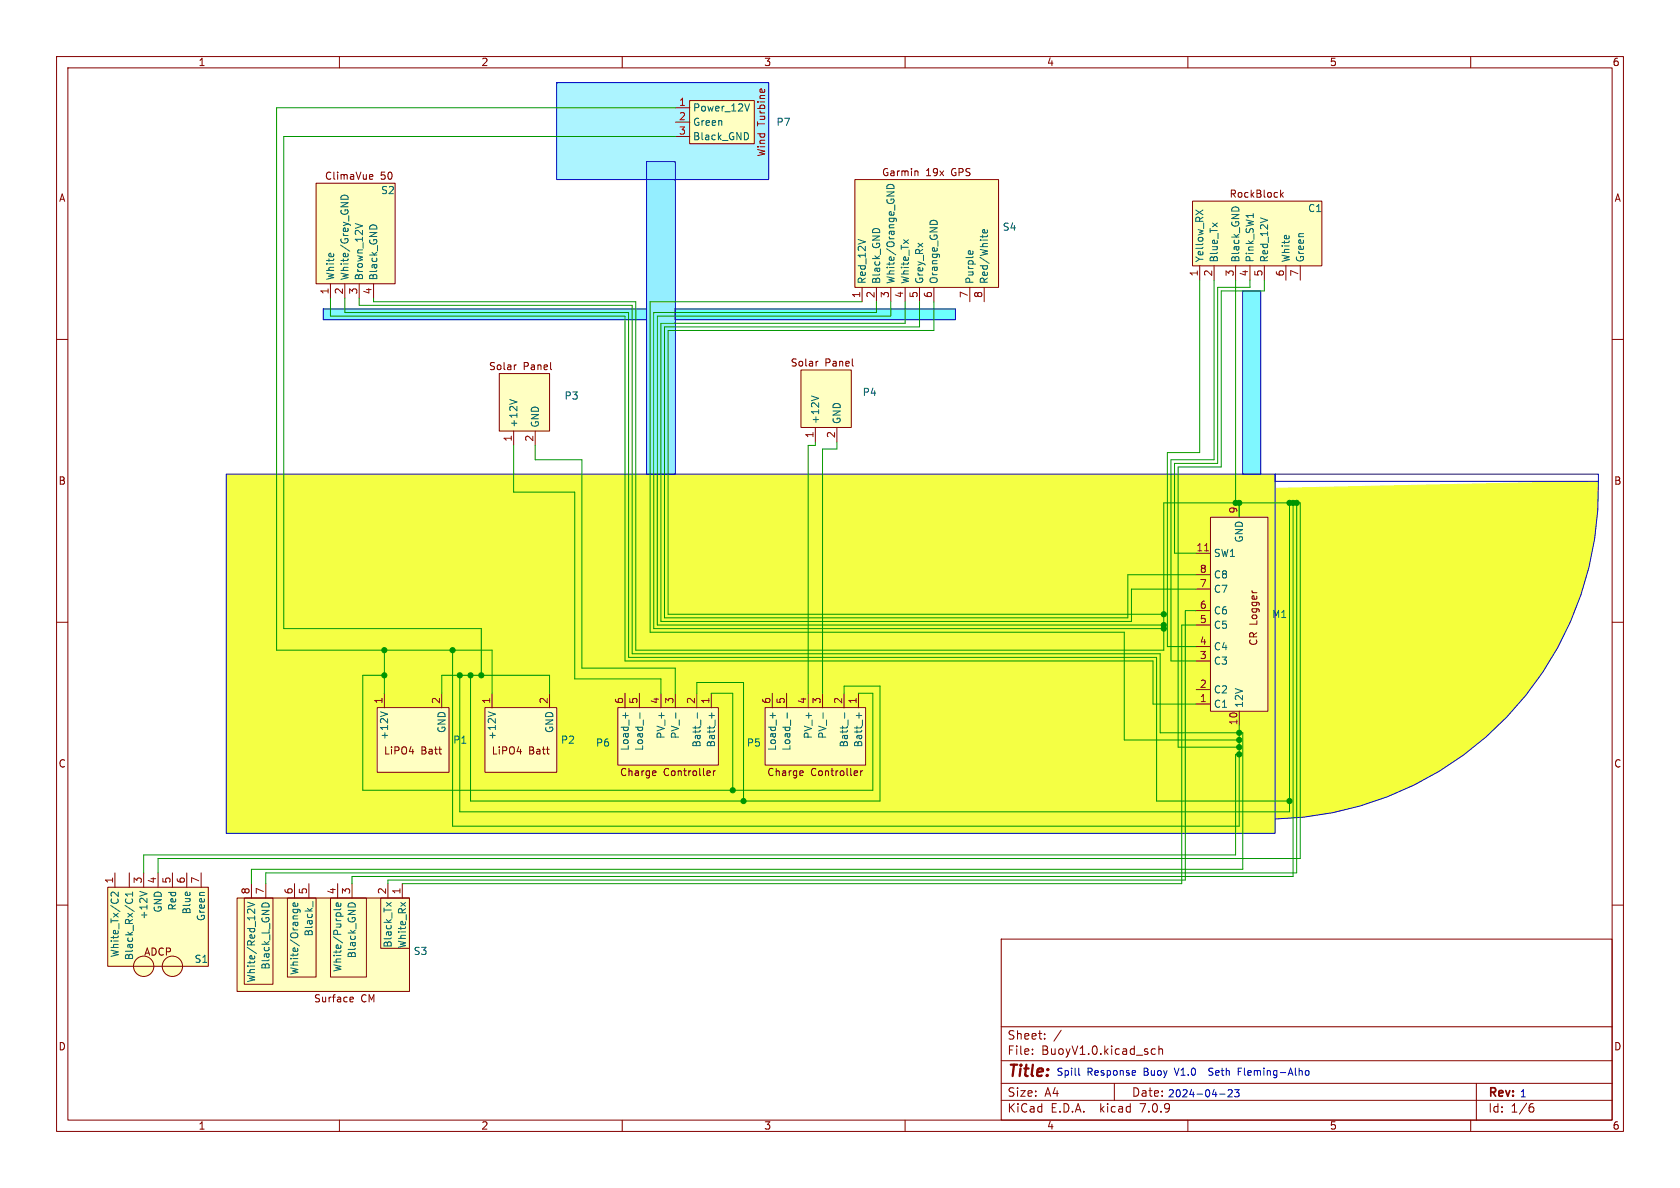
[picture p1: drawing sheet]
<svg xmlns="http://www.w3.org/2000/svg" width="297mm" height="210mm" viewBox="0 0 297 210" stroke-linecap="round" stroke-linejoin="round" font-family="sans-serif">
<g fill="none" stroke="#840000" stroke-width=".18">
<path d="M10 10h277v190h-277zM12 12h273v186h-273zM60 10v2M110 10v2M119.4 19.1h2.5M121.9 17.8h11.4v7.6h-11.4zM160 10v2M210 10v2M260 10v2M55.9 32.4h13.9v17.8h-13.9zM65.3 31.3l.6-.2v-.2l-.4-.1-.2 .2 .1 .6h.5M69.2 30.5l.1 .4-.1 .7"/>
<path d="M119.4 21.6h2.5M119.4 24.1h2.5M151.1 31.8h25.4v19h-25.4zM161.7 30.2v.9M161.7 30.3l.2-.1 .3 .1 .1 .8M166.2 30.2l.6 .9M166.8 30.2l-.6 .9M210.8 35.6h22.9v11.4h-22.9zM226.4 33.6v1.3M226.5 34.4l.4 .5M226.9 34l-.5 .5M10 60h2"/>
<path d="M58.4 50.2v2.5M61 50.2v2.5M63.5 50.2v2.5M66 50.2v2.5M152.4 50.8v2.5M154.9 50.8v2.5M157.5 50.8v2.5M160 50.8v2.5M162.6 50.8v2.5M165.1 50.8v2.5M171.4 50.8v2.5M174 50.8v2.5"/>
<path d="M212.1 47v2.5M214.6 47v2.5M218.4 47v2.5M221 47v2.5M223.5 47v2.5M227.3 47v2.5M229.9 47v2.5M285 60h2M88.3 66h8.9v10.2h-8.9zM90.8 76.2v2.5M91.3 64.5l-.3 .1M94.6 76.2v2.5"/>
<path d="M97.4 65.3h.1M141.6 65.4h8.9v10.2h-8.9zM144.1 75.6v2.5M144.6 63.9h-.2M148 75.6v2.5M150.7 64.7h.2M211.5 97.8h2.5M214 91.4h10.2v34.3h-10.2zM219.1 88.9v2.5M10 110h2M211.5 116.8h2.5M211.5 114.3h2.5"/>
<path d="M211.5 110.5h2.5M211.5 108h2.5M211.5 104.1h2.5M211.5 101.6h2.5M285 110h2M66.7 125.1h12.7v11.4h-12.7zM67.9 122.6v2.5M78.1 122.6v2.5M85.7 125.1h12.7v11.4h-12.7zM87 122.6v2.5M97.2 122.6v2.5M109.2 125.1h17.8v10.2h-17.8z"/>
<path d="M110.5 122.6v2.5M113 122.6v2.5M115.4 136.7l.6-.1-.1-.3h-.4l-.1 .1v.6h.5M116.8 122.6v2.5M119.4 122.6v2.5M123.2 122.6v2.5M125 136.9l.2 .2 .3-.1M125 136.4l.2-.1h.2l.2 .1v.2l-.6 .1M125.7 122.6v2.5M126.1 136.3v.8M126.5 136.3l-.4 .2M135.3 125.1h17.7v10.2h-17.7z"/>
<path d="M136.5 122.6v2.5M139.1 122.6v2.5M141.4 136.7l.6-.1-.1-.3h-.3l-.2 .1 .1 .6h.4M142.9 122.6v2.5M145.4 122.6v2.5M149.2 122.6v2.5M151 136.9l.2 .2 .4-.1M151 136.4l.2-.1h.2l.2 .1v.2l-.6 .1M151.8 122.6v2.5M152.2 136.3v.8M152.5 136.3l-.3 .2M211.5 124.5h2.5"/>
<path d="M211.5 121.9h2.5M219.1 125.7v2.6M10 160h2M19 156.8h17.8v14h-17.8zM20.3 154.3v2.5M22.9 154.3v2.5M25.4 154.3v2.5M27.9 154.3v2.5M30.5 154.3v2.5M33 154.3v2.5M35.6 154.3v2.5M41.9 158.8h30.5v16.5h-30.5z"/>
<path d="M43.2 158.8h5.1v15.2h-5.1zM44.4 156.2v2.6M47 156.2v2.6M50.8 158.8h5.1v13.9h-5.1zM52.1 156.2v2.6M54.6 156.2v2.6M58.4 158.8h6.4v13.9h-6.4zM59.7 156.2v2.6M62.2 156.2v2.6M67.3 158.8h5.1v8.8h-5.1zM68.6 156.2v2.6M71.1 156.2v2.6"/>
<path d="M285 160h2M62 176.3h.4l.1 .3-.6 .1M62.4 177l-.4 .1M177 166h108v32h-108zM60 198v2M110 198v2M160 198v2M177 194.5h108M177 191.5h108M177 187.5h108M177 181.5h108M182.5 186.3v.1"/>
<path d="M182.5 185.5v.1M184.7 183.6v.1M184.7 182.8v.1M187.6 182.1l-1.3 2M197 191.5v3M203.6 186.3l.2 .1 .4-.1M204.2 185.5l-.4-.1-.2 .1M204.9 185.5l.2-.1 .4 .1v.9M204.9 184.9v1.5M210 198v2M260 198v2M261 191.5v6.5"/>
<path d="M270.6 195.7h.3l.3 .3-.1 .5-.5 .1M271 195.1l-.4 .1"/>
<circle cx="25.4" cy="170.8" r="1.8"/>
<circle cx="30.5" cy="170.8" r="1.8"/>
</g>
<path d="M219.7 51.4h3.2v32.4h-3.2z" fill="#7ff7ff" stroke="#7ff7ff" stroke-width=".18"/>
<path d="M224.2 86.4l58.4-1.3a58.4 58.4 0 0 1-57.2 59.7z" fill="#f4ff3b" stroke="#f4ff3b" stroke-width=".18"/>
<path d="M119.4 54.6h49.5v1.9h-49.5z" fill="#6cfffd" stroke="#6cfffd" stroke-width=".18"/>
<path d="M40 83.8h185.4v63.5h-185.4z" fill="#f4ff44" stroke="#f4ff44" stroke-width=".18"/>
<path d="M98.4 14.6h37.5v17.2h-37.5z" fill="#acf4ff" stroke="#acf4ff" stroke-width=".18"/>
<path d="M57.1 54.6h57.2v1.9h-57.2z" fill="#77f5ff" stroke="#77f5ff" stroke-width=".18"/>
<path d="M114.3 28.6h5.1v55.2h-5.1z" fill="#94eeff" stroke="#94eeff" stroke-width=".18"/>
<g fill="#ffffc2" stroke="#ffffc2" stroke-width=".18">
<path d="M19 156.8h17.8v14h-17.8z"/>
<path d="M41.9 158.8h30.5v16.5h-30.5z"/>
<path d="M66.7 125.1h12.7v11.4h-12.7z"/>
<path d="M109.2 125.1h17.8v10.2h-17.8z"/>
<path d="M85.7 125.1h12.7v11.4h-12.7z"/>
<path d="M88.3 66h8.9v10.2h-8.9z"/>
<path d="M151.1 31.8h25.4v19h-25.4z"/>
<path d="M121.9 17.8h11.4v7.6h-11.4z"/>
<path d="M55.9 32.4h13.9v17.8h-13.9z"/>
<path d="M135.3 125.1h17.7v10.2h-17.7z"/>
<path d="M141.6 65.4h8.9v10.2h-8.9z"/>
<path d="M210.8 35.6h22.9v11.4h-22.9z"/>
<path d="M214 91.4h10.2v34.3h-10.2z"/>
<circle cx="25.4" cy="170.8" r="1.8"/>
<circle cx="30.5" cy="170.8" r="1.8"/>
</g>
<g fill="none" stroke="#006464" stroke-width=".18">
<path d="M132.5 18.4l-.4 1.2M60.5 34.6a.66 .66 0 0 1 .7-.1 .66 .66 0 0 1 .3 .7h-1.2zM62.8 39.5l1.3 .4M132.1 23.5l.2 .5-.2 .6M156.8 33.9h1.3l-1.3 .7M156.9 32.8a.68 .68 0 0 1 .7-.2 .68 .68 0 0 1 .5 .7h-1.3zM164.7 39h.7M211.4 37.1l1.3 .9M212.7 37.1l-1.3 .9M217.8 36.8l.5-.2 .7 .2M221.6 37.7v.8M222.8 38.5l1.3 .4"/>
<path d="M65.4 40l.5-.2 .7 .2M151.7 42.3l1.3 .5M154.3 40.6l.5-.2 .7 .2M171.2 44.7v-.3l.3-.1 .1 .6M172 44.4v.3M174.5 40.6l.1 .4-.2 .2-.6-.1v-.5h.2l.1 .6M90.1 70.6l1.3 .5M143.5 70l1.2 .4M67.3 125.8l1.2 .4M86.3 125.8l1.3 .4M110.6 126v1M113.1 126v1"/>
<path d="M119.5 126v1M123.3 126v1M125.3 126.5h1M125.8 126v1M136.6 126v1M139.2 126v1M145.5 126v1M149.3 126v1M151.4 126.5h.9M151.9 126v1M20.9 157.7v.8l-.9-.8-.4 .2 .2 .5M22.3 158.9l-.1 .2v.3"/>
<path d="M23.3 158.9l.1 .2v.3M23.4 157.7v.7M23.4 158.1h-1.2l.3 .3M24.7 157.6l1.3 .4M43.8 159.5l1.2 .4-1.2 .4M46.4 159.8l.4-.2 .7 .2M52.6 159.7v.3l-.1 .2-.6-.1v-.4l.2-.1 .1 .6M55.3 159.4v.9M60.2 159.7l.1 .3-.2 .2-.6-.1v-.4l.2-.1 .1 .6M61.6 159.8l.5-.2 .6 .2M68.3 159.5l.9 .7M69.2 159.5l-.9 .7"/>
<path d="M45 160.7v.8l-.7-.8h-.3l-.2 .2M51.8 160.7h1l.2 .2 .1 .3M51.9 160.7l-.1 .4M52.6 160.7v.4M60.3 160.6l-.2 .2h-1.1"/>
</g>
<path d="M213 97.4h.7" fill="none" stroke="#a90000" stroke-width=".18"/>
<g fill="none" stroke="#0000c2" stroke-width=".18">
<path d="M98.4 14.6h37.5v17.2h-37.5zM114.3 28.6h5.1v55.2h-5.1zM57.1 54.6h57.2v1.9h-57.2zM119.4 54.6h49.5v1.9h-49.5zM219.7 51.4h3.2v32.4h-3.2zM40 83.8h185.4v63.5h-185.4zM225.4 83.8h57.2v1.3h-57.2zM282.6 85.1a58.4 58.4 0 0 1-57.2 59.7M190.7 188.8v1.1l.2 .2M200.6 189.2l.2 .3-.6 .2M200.7 190l-.1 .1M215.6 193.4h1"/>
<path d="M217.1 192.7l.5-.1 .2 .4-.7 .9h.7M218.3 192.6h.8l-.5 .5 .4 .1v.6l-.2 .1-.5-.1M229.7 189.4l.1-.2 .4 .1v.8M230.9 189.3l.3-.1 .2 .3v.3l-.2 .3-.3-.1-.1-.2z"/>
</g>
<g fill="none" stroke="#009600" stroke-width=".18">
<path d="M119.4 19.1h-70.5v95.8h38.1v7.7M119.4 24.1h-69.2v87h34.9v8.3M58.4 52.7v3.2h52.1v60.9h93.3v7.7h7.7M61 52.7v2.5h50.1v61h93.4v25.4h23.5M63.5 52.7v1.3h48.3v61.6h93.3v13.9h14.6v24.2h-175.3v2.5M66 52.7v.6h46.4v61.6h93.3v-26h24.2v62.9h-202v2.5M152.4 53.3h-37.5v58.5h83.9v19h20.3M154.9 53.3v1.9h-39.3v55.9h90.1M157.5 53.3v2.6h-41.3v54.6h89.5M160 53.3v3.9h-43.2v52.7h83.2v-5.8h11.5M162.6 53.3v4.5h-45.1v51.4h81.9v-7.6h12.1M165.1 53.3v5.1h-47v50.2h87.6"/>
<path d="M212.1 49.5v30.5h-5.7v34.3h5.1M214.6 49.5v31.8h-7.6v35.5h4.5M218.4 49.5v39.4M221 49.5v1.3h-5.7v31.1h-7.7v15.9h3.9M223.5 49.5v1.9h-7.6v31.2h-7.6v49.5h10.8M90.8 78.7v8.3h10.8v33h15.2v2.6M94.6 78.7v2.6h8.3v36.8h16.5v4.5M144.1 78.1v.6h-1.2v43.9M148 78.1v1.3h-2.6v43.2M219.1 88.9v2.5M228 88.9v54.6h-146.7v-24.1M228.6 88.9v66h-166.4v1.3"/>
<path d="M229.2 88.9v65.4h-182.2v1.9M67.9 119.4h-3.8v20.3h90.2v-17.1h-2.5M67.9 114.9v7.7M80 114.9v31.2h139.1v-17.8M83.2 119.4v22.2h72.4v-20.3h-6.4v1.3M211.5 108h-2v47.6h-140.9v.6M211.5 110.5h-2.6v45.7h-137.8M78.1 122.6v-3.2h19.1v3.2M123.2 122.6v-1.9h8.2v20.9M125.7 122.6h3.8v17.1M219.1 133.4h-.7v17.7h-193v3.2"/>
</g>
<g fill="#009600" stroke="#009600" stroke-width=".18">
<circle cx="129.5" cy="139.7" r=".46"/>
<circle cx="131.4" cy="141.6" r=".46"/>
<circle cx="85.1" cy="119.4" r=".46"/>
<circle cx="83.2" cy="119.4" r=".46"/>
<circle cx="67.9" cy="119.4" r=".46"/>
<circle cx="219.1" cy="88.9" r=".46"/>
<circle cx="205.7" cy="110.5" r=".46"/>
<circle cx="205.7" cy="111.1" r=".46"/>
<circle cx="219.1" cy="129.5" r=".46"/>
<circle cx="219.1" cy="130.8" r=".46"/>
<circle cx="219.1" cy="132.1" r=".46"/>
<circle cx="219.1" cy="133.4" r=".46"/>
<circle cx="228" cy="141.6" r=".46"/>
<circle cx="80" cy="114.9" r=".46"/>
<circle cx="67.9" cy="114.9" r=".46"/>
<circle cx="81.3" cy="119.4" r=".46"/>
<circle cx="228" cy="88.9" r=".46"/>
<circle cx="218.4" cy="88.9" r=".46"/>
<circle cx="205.7" cy="108.6" r=".46"/>
<circle cx="229.2" cy="88.9" r=".46"/>
<circle cx="228.6" cy="88.9" r=".46"/>
</g>
<text font-size="2.8" fill="#840000" x="178" y="190.9">Title:</text>
<g font-size="2.1" fill="#840000">
<text x="178" y="184">Sheet:</text>
<text x="178" y="186.7">File:</text>
<text x="184.1" y="186.7">BuoyV1.0.kicad_sch</text>
<text x="178" y="196.9">KiCad</text>
<text x="178" y="194.1">Size:</text>
<text x="184.7" y="194.1">A4</text>
<text x="185.7" y="196.9">E.D.A.</text>
<text x="194.6" y="196.9">kicad</text>
<text x="200" y="194.1">Date:</text>
<text x="201.8" y="196.9">7.0.9</text>
<text x="263" y="194.3">Rev:</text>
<text x="263" y="196.9">Id:</text>
<text x="267.1" y="196.9">1/6</text>
</g>
<g font-size="1.8" fill="#840000">
<text x="35" y="11.9">1</text>
<text x="85" y="11.9">2</text>
<text x="135" y="11.9">3</text>
<text x="185" y="11.9">4</text>
<text x="235" y="11.9">5</text>
<text x="285" y="11.9">6</text>
<text x="135.5" y="22.3" transform="rotate(-90 135.5 22.3)">Turbine</text>
<text x="135.5" y="27.8" transform="rotate(-90 135.5 27.8)">Wind</text>
<text x="10.3" y="35.9">A</text>
<text x="56.8" y="32">ClimaVue</text>
<text x="66.7" y="32">50</text>
<text x="155.3" y="31.4">Garmin</text>
<text x="163.1" y="31.4">19x</text>
<text x="167.8" y="31.4">GPS</text>
<text x="217.3" y="35.2">RockBlock</text>
<text x="285.3" y="35.9">A</text>
<text x="86.3" y="65.6">Solar</text>
<text x="92.5" y="65.6">Panel</text>
<text x="139.7" y="65">Solar</text>
<text x="145.8" y="65">Panel</text>
<text x="10.3" y="85.9">B</text>
<text x="285.3" y="85.9">B</text>
<text x="222.5" y="114.3" transform="rotate(-90 222.5 114.3)">CR Logger</text>
<text x="10.3" y="135.9">C</text>
<text x="67.8" y="133.6">LiPO4</text>
<text x="74.4" y="133.6">Batt</text>
<text x="86.8" y="133.6">LiPO4</text>
<text x="93.5" y="133.6">Batt</text>
<text x="109" y="137.4">Charge</text>
<text x="116.7" y="137.4">Controller</text>
<text x="135" y="137.4">Charge</text>
<text x="142.8" y="137.4">Controller</text>
<text x="285.3" y="135.9">C</text>
<text x="25.4" y="169.1">ADCP</text>
<text x="55.4" y="177.4">Surface</text>
<text x="63.8" y="177.4">CM</text>
<text x="10.3" y="185.9">D</text>
<text x="285.3" y="185.9">D</text>
<text x="35" y="199.9">1</text>
<text x="85" y="199.9">2</text>
<text x="135" y="199.9">3</text>
<text x="185" y="199.9">4</text>
<text x="235" y="199.9">5</text>
<text x="285" y="199.9">6</text>
</g>
<g font-size="1.8" fill="#a90000">
<text x="119.9" y="18.8">1</text>
<text x="119.9" y="21.3">2</text>
<text x="119.9" y="23.9">3</text>
<text x="58.2" y="52.1" transform="rotate(-90 58.2 52.1)">1</text>
<text x="60.7" y="52.1" transform="rotate(-90 60.7 52.1)">2</text>
<text x="63.2" y="52.1" transform="rotate(-90 63.2 52.1)">3</text>
<text x="65.8" y="52.1" transform="rotate(-90 65.8 52.1)">4</text>
<text x="152.1" y="52.8" transform="rotate(-90 152.1 52.8)">1</text>
<text x="154.7" y="52.8" transform="rotate(-90 154.7 52.8)">2</text>
<text x="157.2" y="52.8" transform="rotate(-90 157.2 52.8)">3</text>
<text x="159.8" y="52.8" transform="rotate(-90 159.8 52.8)">4</text>
<text x="162.3" y="52.8" transform="rotate(-90 162.3 52.8)">5</text>
<text x="164.8" y="52.8" transform="rotate(-90 164.8 52.8)">6</text>
<text x="171.2" y="52.8" transform="rotate(-90 171.2 52.8)">7</text>
<text x="173.7" y="52.8" transform="rotate(-90 173.7 52.8)">8</text>
<text x="211.8" y="49" transform="rotate(-90 211.8 49)">1</text>
<text x="214.4" y="49" transform="rotate(-90 214.4 49)">2</text>
<text x="218.2" y="49" transform="rotate(-90 218.2 49)">3</text>
<text x="220.7" y="49" transform="rotate(-90 220.7 49)">4</text>
<text x="223.3" y="49" transform="rotate(-90 223.3 49)">5</text>
<text x="227.1" y="49" transform="rotate(-90 227.1 49)">6</text>
<text x="229.6" y="49" transform="rotate(-90 229.6 49)">7</text>
<text x="143.9" y="77.5" transform="rotate(-90 143.9 77.5)">1</text>
<text x="147.7" y="77.5" transform="rotate(-90 147.7 77.5)">2</text>
<text x="90.6" y="78.2" transform="rotate(-90 90.6 78.2)">1</text>
<text x="94.4" y="78.2" transform="rotate(-90 94.4 78.2)">2</text>
<text x="218.8" y="90.9" transform="rotate(-90 218.8 90.9)">9</text>
<text x="211.4" y="97.5">11</text>
<text x="212" y="101.3">8</text>
<text x="212" y="107.7">6</text>
<text x="212" y="103.9">7</text>
<text x="212" y="110.2">5</text>
<text x="212" y="116.6">3</text>
<text x="212" y="114">4</text>
<text x="67.7" y="124.5" transform="rotate(-90 67.7 124.5)">1</text>
<text x="77.9" y="124.5" transform="rotate(-90 77.9 124.5)">2</text>
<text x="86.7" y="124.5" transform="rotate(-90 86.7 124.5)">1</text>
<text x="96.9" y="124.5" transform="rotate(-90 96.9 124.5)">2</text>
<text x="110.2" y="124.5" transform="rotate(-90 110.2 124.5)">6</text>
<text x="112.8" y="124.5" transform="rotate(-90 112.8 124.5)">5</text>
<text x="116.6" y="124.5" transform="rotate(-90 116.6 124.5)">4</text>
<text x="119.1" y="124.5" transform="rotate(-90 119.1 124.5)">3</text>
<text x="122.9" y="124.5" transform="rotate(-90 122.9 124.5)">2</text>
<text x="125.5" y="124.5" transform="rotate(-90 125.5 124.5)">1</text>
<text x="136.3" y="124.5" transform="rotate(-90 136.3 124.5)">6</text>
<text x="138.8" y="124.5" transform="rotate(-90 138.8 124.5)">5</text>
<text x="142.6" y="124.5" transform="rotate(-90 142.6 124.5)">4</text>
<text x="145.2" y="124.5" transform="rotate(-90 145.2 124.5)">3</text>
<text x="149" y="124.5" transform="rotate(-90 149 124.5)">2</text>
<text x="151.5" y="124.5" transform="rotate(-90 151.5 124.5)">1</text>
<text x="212" y="124.2">1</text>
<text x="212" y="121.7">2</text>
<text x="218.8" y="128.3" transform="rotate(-90 218.8 128.3)">10</text>
<text x="20.1" y="156.3" transform="rotate(-90 20.1 156.3)">1</text>
<text x="25.1" y="156.3" transform="rotate(-90 25.1 156.3)">3</text>
<text x="27.7" y="156.3" transform="rotate(-90 27.7 156.3)">4</text>
<text x="30.2" y="156.3" transform="rotate(-90 30.2 156.3)">5</text>
<text x="32.8" y="156.3" transform="rotate(-90 32.8 156.3)">6</text>
<text x="35.3" y="156.3" transform="rotate(-90 35.3 156.3)">7</text>
<text x="44.2" y="158.2" transform="rotate(-90 44.2 158.2)">8</text>
<text x="46.7" y="158.2" transform="rotate(-90 46.7 158.2)">7</text>
<text x="51.8" y="158.2" transform="rotate(-90 51.8 158.2)">6</text>
<text x="54.4" y="158.2" transform="rotate(-90 54.4 158.2)">5</text>
<text x="59.4" y="158.2" transform="rotate(-90 59.4 158.2)">4</text>
<text x="62" y="158.2" transform="rotate(-90 62 158.2)">3</text>
<text x="68.3" y="158.2" transform="rotate(-90 68.3 158.2)">2</text>
<text x="70.9" y="158.2" transform="rotate(-90 70.9 158.2)">1</text>
</g>
<g font-size="1.8" fill="#006464">
<text x="122.4" y="19.9">Power_12V</text>
<text x="122.4" y="22.5">Green</text>
<text x="137.2" y="22.5">P7</text>
<text x="122.4" y="25">Black_GND</text>
<text x="67.3" y="34.5">S2</text>
<text x="177.2" y="41">S4</text>
<text x="231.1" y="37.7">C1</text>
<text x="213" y="46.5" transform="rotate(-90 213 46.5)">Yellow_RX</text>
<text x="215.5" y="46.5" transform="rotate(-90 215.5 46.5)">Blue_Tx</text>
<text x="219.3" y="46.5" transform="rotate(-90 219.3 46.5)">Black_GND</text>
<text x="221.8" y="46.5" transform="rotate(-90 221.8 46.5)">Pink_SW1</text>
<text x="224.4" y="46.5" transform="rotate(-90 224.4 46.5)">Red_12V</text>
<text x="228.2" y="46.5" transform="rotate(-90 228.2 46.5)">White</text>
<text x="230.7" y="46.5" transform="rotate(-90 230.7 46.5)">Green</text>
<text x="59.3" y="49.7" transform="rotate(-90 59.3 49.7)">White</text>
<text x="61.8" y="49.7" transform="rotate(-90 61.8 49.7)">White/Grey_GND</text>
<text x="64.4" y="49.7" transform="rotate(-90 64.4 49.7)">Brown_12V</text>
<text x="66.9" y="49.7" transform="rotate(-90 66.9 49.7)">Black_GND</text>
<text x="153.3" y="50.3" transform="rotate(-90 153.3 50.3)">Red_12V</text>
<text x="155.8" y="50.3" transform="rotate(-90 155.8 50.3)">Black_GND</text>
<text x="158.3" y="50.3" transform="rotate(-90 158.3 50.3)">White/Orange_GND</text>
<text x="160.9" y="50.3" transform="rotate(-90 160.9 50.3)">White_Tx</text>
<text x="163.4" y="50.3" transform="rotate(-90 163.4 50.3)">Grey_Rx</text>
<text x="166" y="50.3" transform="rotate(-90 166 50.3)">Orange_GND</text>
<text x="172.3" y="50.3" transform="rotate(-90 172.3 50.3)">Purple</text>
<text x="174.9" y="50.3" transform="rotate(-90 174.9 50.3)">Red/White</text>
<text x="99.7" y="70.8">P3</text>
<text x="152.4" y="70.2">P4</text>
<text x="91.7" y="75.7" transform="rotate(-90 91.7 75.7)">+12V</text>
<text x="95.5" y="75.7" transform="rotate(-90 95.5 75.7)">GND</text>
<text x="145" y="75.1" transform="rotate(-90 145 75.1)">+12V</text>
<text x="148.8" y="75.1" transform="rotate(-90 148.8 75.1)">GND</text>
<text x="214.5" y="98.7">SW1</text>
<text x="219.9" y="96" transform="rotate(-90 219.9 96)">GND</text>
<text x="214.5" y="105">C7</text>
<text x="214.5" y="102.5">C8</text>
<text x="214.5" y="111.4">C5</text>
<text x="214.5" y="108.8">C6</text>
<text x="224.8" y="109.4">M1</text>
<text x="214.5" y="117.7">C3</text>
<text x="214.5" y="115.2">C4</text>
<text x="214.5" y="125.3">C1</text>
<text x="214.5" y="122.8">C2</text>
<text x="219.9" y="125.2" transform="rotate(-90 219.9 125.2)">12V</text>
<text x="68.8" y="130.9" transform="rotate(-90 68.8 130.9)">+12V</text>
<text x="79" y="129.7" transform="rotate(-90 79 129.7)">GND</text>
<text x="80" y="131.7">P1</text>
<text x="87.9" y="130.9" transform="rotate(-90 87.9 130.9)">+12V</text>
<text x="98" y="129.7" transform="rotate(-90 98 129.7)">GND</text>
<text x="99.1" y="131.7">P2</text>
<text x="117.7" y="130.7" transform="rotate(-90 117.7 130.7)">PV_+</text>
<text x="120.2" y="130.7" transform="rotate(-90 120.2 130.7)">PV_-</text>
<text x="143.7" y="130.7" transform="rotate(-90 143.7 130.7)">PV_+</text>
<text x="146.3" y="130.7" transform="rotate(-90 146.3 130.7)">PV_-</text>
<text x="105.3" y="132.2">P6</text>
<text x="111.4" y="132.8" transform="rotate(-90 111.4 132.8)">Load_+</text>
<text x="113.9" y="132.8" transform="rotate(-90 113.9 132.8)">Load_-</text>
<text x="124.1" y="132.2" transform="rotate(-90 124.1 132.2)">Batt_-</text>
<text x="126.6" y="132.2" transform="rotate(-90 126.6 132.2)">Batt_+</text>
<text x="131.9" y="132.2">P5</text>
<text x="137.4" y="132.8" transform="rotate(-90 137.4 132.8)">Load_+</text>
<text x="139.9" y="132.8" transform="rotate(-90 139.9 132.8)">Load_-</text>
<text x="150.1" y="132.2" transform="rotate(-90 150.1 132.2)">Batt_-</text>
<text x="152.6" y="132.2" transform="rotate(-90 152.6 132.2)">Batt_+</text>
<text x="28.8" y="161.4" transform="rotate(-90 28.8 161.4)">GND</text>
<text x="31.3" y="161.1" transform="rotate(-90 31.3 161.1)">Red</text>
<text x="33.9" y="161.7" transform="rotate(-90 33.9 161.7)">Blue</text>
<text x="26.3" y="162.6" transform="rotate(-90 26.3 162.6)">+12V</text>
<text x="36.4" y="162.9" transform="rotate(-90 36.4 162.9)">Green</text>
<text x="55.5" y="165.6" transform="rotate(-90 55.5 165.6)">Black_</text>
<text x="69.4" y="167.6" transform="rotate(-90 69.4 167.6)">Black_Tx</text>
<text x="72" y="167.7" transform="rotate(-90 72 167.7)">White_Rx</text>
<text x="21.2" y="169.3" transform="rotate(-90 21.2 169.3)">White_Tx/C2</text>
<text x="23.7" y="169.8" transform="rotate(-90 23.7 169.8)">Black_Rx/C1</text>
<text x="34.3" y="170.4">S1</text>
<text x="45.3" y="173.8" transform="rotate(-90 45.3 173.8)">White/Red_12V</text>
<text x="47.9" y="171.5" transform="rotate(-90 47.9 171.5)">Black_L_GND</text>
<text x="52.9" y="172.5" transform="rotate(-90 52.9 172.5)">White/Orange</text>
<text x="60.6" y="171.9" transform="rotate(-90 60.6 171.9)">White/Purple</text>
<text x="63.1" y="169.5" transform="rotate(-90 63.1 169.5)">Black_GND</text>
<text x="73" y="169">S3</text>
</g>
<g font-size="1.8" fill="#0000c2">
<text x="186.7" y="190.2">Spill</text>
<text x="192.2" y="190.2">Response</text>
<text x="202.3" y="190.2">Buoy</text>
<text x="208" y="190.2">V1.0</text>
<text x="213.4" y="190.2">Seth</text>
<text x="218.7" y="190.2">Fleming-Alho</text>
<text x="206.4" y="194.1">2024-04-23</text>
<text x="268.6" y="194.1">1</text>
</g>
</svg>
